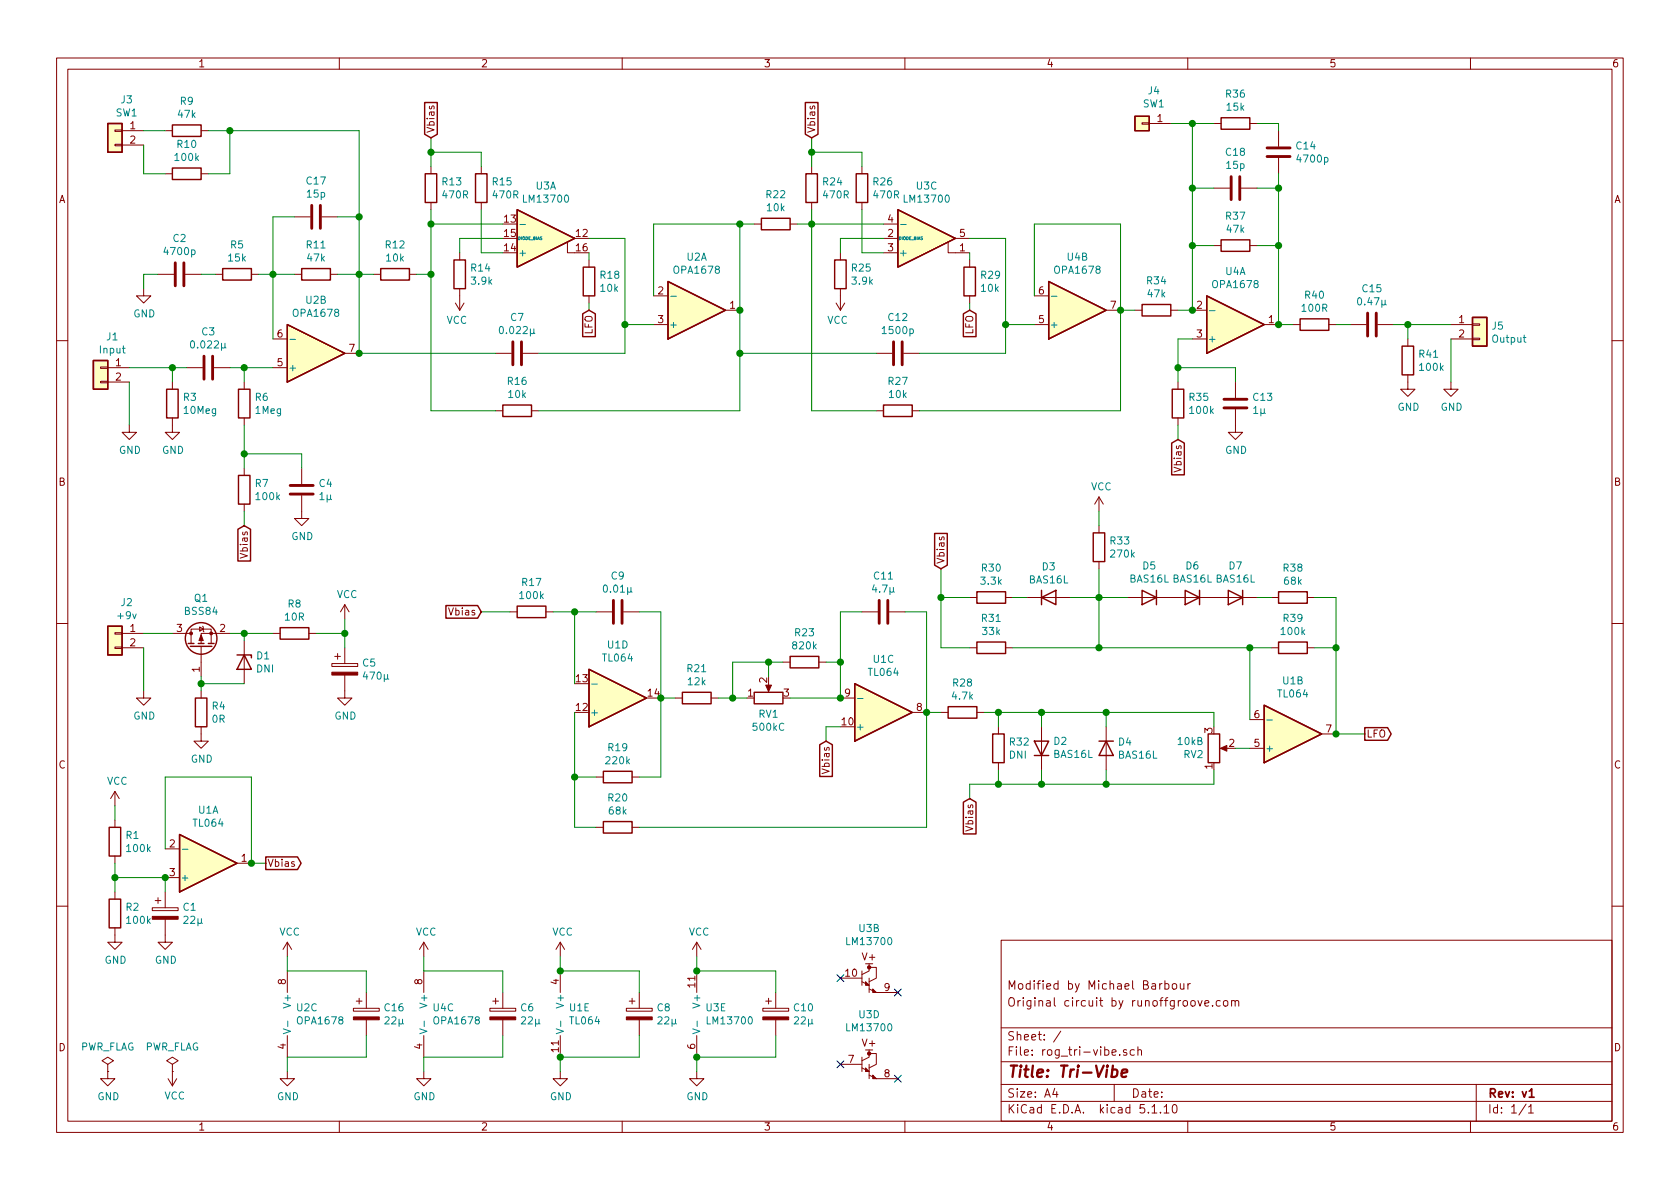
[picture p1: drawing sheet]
<svg xmlns="http://www.w3.org/2000/svg" width="297mm" height="210mm" viewBox="0 0 297 210" stroke-linecap="round" stroke-linejoin="round" font-family="sans-serif">
<g fill="none" stroke="#840000" stroke-width=".18">
<path d="M10 10.3h277v189.9h-277zM12 12.2h273v186.1h-273zM60 10.3v1.9M110 10.3v1.9M160 10.3v1.9M210 10.3v1.9M260 10.3v1.9M20.3 25.5h1.3v.3h-1.3zM20.3 23h1.3v.2h-1.3zM21.6 23.1h3.8M21.6 25.6h3.8M29.2 23.1h1.3"/>
<path d="M29.2 30.7h1.3M35.6 23.1h1.2M35.6 30.7h1.2M52.1 38.3h2.8M56.9 38.3h2.8M76.2 29.5v1.2M76.2 35.8v1.3M85.1 29.5v1.2M85.1 35.8v1.3M133.3 39.6h1.3M139.7 39.6h1.3M143.5 29.5v1.2"/>
<path d="M143.5 35.8v1.3M152.4 29.5v1.2M152.4 35.8v1.3M156.2 39.6h2.5M201.9 21.7h1.3v.3h-1.3zM203.2 21.8h3.8M214.6 21.8h1.3M214.6 33.3h2.8M219.5 33.3h2.7M221 21.8h1.2M226.1 23.1v2.8M226.1 27.9v2.8"/>
<path d="M25.4 51v1.3h1.3l-1.3 1.3-1.3-1.3h1.3M27.9 48.5h2.8M32.8 48.5h2.8M38.1 48.5h1.3M44.4 48.5h1.3M48.3 59.9h2.5M52.1 48.5h1.2M58.4 48.5h1.3M66 48.5h1.3M72.4 48.5h1.3M80.5 53.6l.8 1.3M81.3 44.7v1.3"/>
<path d="M81.3 51v3.9M82 53.6l-.7 1.3M100.3 42.8v1.9h1.3M104.1 46v1.2M104.1 52.3v1.3M115.6 52.3h2.5M115.6 57.4h2.5M128.3 54.9h2.5M147.8 53.6l.8 1.3M148.6 44.7v1.3M148.6 51v3.9M149.4 53.6l-.8 1.3"/>
<path d="M156.2 44.7h2.5M156.2 42.2h2.5M167.6 42.8v1.9h3.8M168.9 42.2h2.5M171.4 46v1.2M171.4 52.3v1.3M182.9 52.3h2.5M182.9 57.4h2.5M195.6 54.9h2.5M200.7 54.9h1.2M207 54.9h1.3M210.8 54.9h2.6"/>
<path d="M210.8 59.9h2.6M214.6 43.4h1.3M221 43.4h1.2M223.5 57.4h2.6M228.6 57.4h1.3M234.9 57.4h1.3M238.8 57.4h2.8M243.6 57.4h2.8M248.9 59.9v1.3M256.5 57.4h3.8M256.5 59.9h3.8M260.3 59.8h1.3v.3h-1.3z"/>
<path d="M260.3 57.3h1.3v.2h-1.3zM10 60.2h2M17.8 67.4h1.2v.3h-1.2zM17.8 64.9h1.2v.2h-1.2zM19 65h3.9M19 67.6h3.9M22.9 75.2v1.2h1.2l-1.2 1.3-1.3-1.3h1.3M30.5 73.9v2.5h1.2l-1.2 1.3-1.3-1.3h1.3M30.5 67.6v1.2M33 65h2.8M37.8 65h2.8M43.2 67.6v1.2"/>
<path d="M43.2 73.9v1.3M48.3 65h2.5M61 62.5h2.5M87.6 62.5h2.8M87.6 72.6h1.3M92.5 62.5h2.7M94 72.6h1.2M154.9 62.5h2.8M154.9 72.6h1.3M159.8 62.5h2.8M161.3 72.6h1.3M208.3 67.6v1.2"/>
<path d="M208.3 73.9v1.3M218.4 72.4v4h1.3l-1.3 1.3-1.2-1.3h1.2M218.4 67.6v2.8M248.9 66.3v2.5h1.3l-1.3 1.3-1.3-1.3h1.3M256.5 67.6v1.2h1.3l-1.3 1.3-1.2-1.3h1.2M285 60.2h2M43.2 82.8v1.3M43.2 89.1v1.3M53.3 87.6v4.1h1.3l-1.3 1.3-1.2-1.3h1.2M53.3 82.8v2.8M194.3 87.9l-.8 1.2M194.3 87.9v2.5"/>
<path d="M194.3 93v1.2M194.3 99.3v1.3M194.3 87.9l.8 1.2M10 110.3h2M20.3 114.4h1.3v.3h-1.3zM20.3 111.9h1.3v.2h-1.3zM21.6 112h3.8M21.6 114.5h3.8M30.5 112h3.3M33.8 113.8v-2.6h3.5v2.6M35.3 110.9l.6 .3-.6 .4zM35.6 114.3v5.3"/>
<path d="M35.8 110.7l.1 .2v.7l.2 .2M40.6 112h-5v1.8M43.2 113.3v7.6M48.3 112h1.2M54.6 112h1.3M58.7 117.3h4.5v.6h-4.5zM59.2 116.1h1M59.7 115.6v1M61 119.4v4h1.2l-1.2 1.3-1.3-1.3h1.3M61 106.9l-.8 1.3M61 106.9v2.6M61 114.5v2.8"/>
<path d="M61 106.9l.7 1.3M90.2 108.2h1.2M96.5 108.2h1.3M105.4 108.2h2.8M110.2 108.2h2.8M138.4 117.1h1.3M144.8 117.1h1.2M152.4 108.2h2.8M157.2 108.2h2.8M171.4 114.5h1.3M171.4 105.7h1.3M177.8 114.5h1.3"/>
<path d="M177.8 105.7h1.3M181.6 105.7h7.6M199.4 105.7h22.8M224.8 114.5h1.3M224.8 105.7h1.3M231.1 114.5h1.3M231.1 105.7h1.3M285 110.3h2M20.3 139.9v2.6M20.3 139.9l-.7 1.3M20.3 139.9l.8 1.3M25.4 122.2v1.2h1.3l-1.3 1.3-1.3-1.3h1.3"/>
<path d="M35.6 128.5v2.6h1.2l-1.2 1.2-1.3-1.2h1.3M35.6 122.2v1.2M105.4 137.4h1.3M111.8 137.4h1.2M119.4 123.4h1.2M125.7 123.4h1.3M135.9 120.9v1M148.6 123.4h2.5M161.3 126h2.5M166.4 126h1.2M172.7 126h1.3M176.5 128.5v1.3"/>
<path d="M176.5 134.9v1.2M184.1 128.5v7.6M195.6 128.5v7.6M216.2 132.3h1M221 132.3h2.5M221 127.2h2.5M233.7 129.8h2.5M20.3 145v1.3M20.3 151.4v1.2M20.3 157.7v1.3M27.4 159.3h1M27.9 158.7v1.1"/>
<path d="M29.2 157.7v2.8M29.2 150.1h2.5M29.2 155.2h2.5M41.9 152.6h2.5M105.4 146.3h1.3M111.8 146.3h1.2M10 160.2h2M20.3 164.1v2.5h1.3l-1.3 1.3-1.3-1.3h1.3M26.9 160.5h4.6v.5h-4.6zM29.2 162.6v4h1.3l-1.3 1.3-1.3-1.3h1.3M50.8 166.6v2.6M50.8 171.7v3.8"/>
<path d="M50.8 166.6l-.8 1.3M50.8 166.6l.8 1.3M62.5 178.3h4.6v.5h-4.6zM63 177h1M63.5 176.5v1M64.8 175.5v2.8M74.9 166.6l-.7 1.3M74.9 166.6v2.6M74.9 171.7v3.8M74.9 166.6l.8 1.3M86.6 178.3h4.6v.5h-4.6zM87.1 177h1"/>
<path d="M87.6 176.5v1M88.9 175.5v2.8M99.1 166.6v2.6M99.1 171.7v3.8M99.1 166.6l-.8 1.3M99.1 166.6l.7 1.3M110.7 178.3h4.6v.5h-4.6zM111.3 177h1M111.8 176.5v1M113 175.5v2.8M123.2 166.6v2.6M123.2 171.7v3.8"/>
<path d="M123.2 166.6l-.8 1.3M123.2 166.6l.8 1.3M134.9 178.3h4.5v.5h-4.5zM135.4 177h1M135.9 176.5v1M137.2 175.5v2.8M148.6 173h3.8M152.4 171.7v2.5M152.4 173.6l1.3 .6M153.7 170.4v1.3l-1.3 .6M153.7 171.1h1.2v1.9l-1.2 .6M153.7 173v2.5"/>
<path d="M153.7 174.9l1.2 .6h3.8M177 166.3h108v32h-108zM205.5 173.9l-.4 .2v.1M206 174l.4-.1 .3 .3-.1 .6h-.6M206 173.4v1.5M207.3 174.1l.2-.2 .5 .2v.7l-.3 .1-.4-.1zM208.7 173.9l.1 .9 .3 .1 .2-.1M209.3 173.9v1M210 173.9v1M210.5 173.9l-.5 .3M211.8 176.9l.4 1 .3-1M213 177.4l.7-.1v-.3l-.4-.1-.3 .2 .1 .7h.6"/>
<path d="M214.4 177.8v.1M215.7 177l-.4-.1-.3 .3 .2 .6h.5M216.4 177.1l.2-.2 .4 .2v.7l-.2 .1-.4-.1zM217.8 177.1v-.1a.37 .37 0 0 1 .6 .1v.8M217.8 176.9v1M218.4 177.1l.2-.2 .3 .1 .1 .9M285 160.2h2M19 189.5v1.2h1.3l-1.3 1.3-1.2-1.3h1.2M19 188.2l1.1-.6-1.1-.7-1 .7 1 .6v1.3M19 189.5h.1M29.7 190.7l.8 1.3M30.5 188.2l1-.6-1-.7-1 .7 1 .6v1.3"/>
<path d="M30.5 189.5h.1M30.5 189.5v2.5M31.2 190.7l-.7 1.3M50.8 189.5v1.2h1.3l-1.3 1.3-1.3-1.3h1.3M50.8 183.1v3.8M60 198.3v1.9M64.8 180.3v2.8M74.9 189.5v1.2h1.3l-1.3 1.3-1.2-1.3h1.2M74.9 183.1v3.8M88.9 180.3v2.8M99.1 189.5v1.2h1.2l-1.2 1.3-1.3-1.3h1.3M99.1 183.1v3.8"/>
<path d="M110 198.3v1.9M113 180.3v2.8M123.2 189.5v1.2h1.3l-1.3 1.3-1.3-1.3h1.3M123.2 183.1v3.8M137.2 180.3v2.8M148.6 188.2h3.8M152.4 188.8l1.3 .7M152.4 186.9v2.6M153.7 185.7v1.2l-1.3 .7M153.7 186.3h1.2v1.9l-1.2 .6M153.7 190.1l1.2 .6h3.8M153.7 188.2v2.5"/>
<path d="M160 198.3v1.9M177 194.8h108M177 191.8h108M177 187.8h108M177 181.8h108M186.5 192.5l-.4 1h1M186.8 193v1M187.6 182.3l-1.3 2M197 191.8v3M198 186.5v.1M199.2 185.7l-.4-.1-.2 .2 .1 .2 .5 .2v.3h-.6M200.6 185.7l-.5-.1-.3 .3 .1 .6 .2 .1 .5-.1"/>
<path d="M201.2 185.7l.2-.1 .4 .1v.9M201.2 185.1v1.5M203.7 195.8l.4-.5v1.5M203.7 196.8h.8M205.2 196.7v.1M205.8 195.8l.4-.5v1.5M205.8 196.8h.9M207.5 195.4l.2-.1a.94 .94 0 0 1 0 1.5h-.1a1 1 0 0 1-.1-1.4zM210 198.3v1.9M260 198.3v1.9M261 191.8v6.5M269.8 195.2l-1.2 2"/>
<path d="M270.3 195.8l.4-.5v1.5M270.3 196.8h.8"/>
</g>
<path d="M270.4 193l.4-.5v1.5M270.4 194h.8" fill="none" stroke="#840000" stroke-width=".3"/>
<path d="M196.7 189.2h.7l.2 .3-.1 .6a.66 .66 0 0 1-1 .2M198.3 189.8l1-.2v-.4l-.6-.1-.3 .3-.1 .9 .2 .1 .6-.1" fill="none" stroke="#840000" stroke-width=".41"/>
<g fill="none" stroke="#840000" stroke-width=".25">
<path d="M75.1 18.1h2.2v5.6l-1.1 .7-1.1-.7zM142.4 18.1h2.2v5.6l-1.1 .7-1.1-.7zM19 21.8h2.6v5.1h-2.6zM30.5 22.1h5.1v2h-5.1zM30.5 29.7h5.1v2h-5.1zM75.2 30.7h2v5.1h-2zM84.1 30.7h2v5.1h-2zM91.4 37.1l10.2 5.1-10.2 5zM134.6 38.6h5.1v2h-5.1zM142.5 30.7h2v5.1h-2zM151.4 30.7h2v5.1h-2zM158.7 37.1l10.2 5.1-10.2 5z"/>
<path d="M200.7 20.6h2.5v2.5h-2.5zM215.9 20.8h5.1v2.1h-5.1zM39.4 47.5h5v2h-5zM50.8 57.4l10.2 5.1-10.2 5.1zM53.3 47.5h5.1v2h-5.1zM67.3 47.5h5.1v2h-5.1zM80.3 46h2v5h-2zM103 55.5l1.1-.6 1.2 .6v4h-2.3zM103.1 47.2h2.1v5.1h-2.1zM118.1 49.8l10.2 5.1-10.2 5zM147.6 46h2v5h-2zM170.3 55.5l1.1-.6 1.2 .6v4h-2.3z"/>
<path d="M170.4 47.2h2.1v5.1h-2.1zM185.4 49.8l10.2 5.1-10.2 5zM201.9 53.8h5.1v2.1h-5.1zM213.4 52.3l10.1 5.1-10.1 5.1zM215.9 42.4h5.1v2h-5.1zM229.9 56.4h5v2h-5zM260.3 56.1h2.6v5.1h-2.6zM16.5 63.7h2.5v5.1h-2.5zM29.5 68.8h2v5.1h-2zM42.2 68.8h2v5.1h-2zM88.9 71.6h5.1v2.1h-5.1zM156.2 71.6h5.1v2.1h-5.1z"/>
<path d="M207.2 78.4l1.1-.7 1.1 .7v5.6h-2.2zM207.3 68.8h2v5.1h-2zM247.9 61.2h2v5.1h-2zM42.1 93.6l1.1-.6 1.1 .6v5.6h-2.2zM42.2 84.1h2v5h-2zM165.3 94.3h2.2v5.6l-1.1 .7-1.1-.7zM193.3 94.2h2v5.1h-2zM19 110.7h2.6v5.1h-2.6zM33.3 113.8h1M33.7 114.3h3.8M35.1 113.8h1M36.8 113.8h1"/>
<path d="M41.9 115.8h2.5v.5M43.2 115.8l1.2 2.6h-2.5zM49.5 111h5.1v2h-5.1zM78.8 107.1h5.7l.6 1.1-.6 1.1h-5.7zM91.4 107.2h5.1v2h-5.1zM104.1 118.4l10.2 5-10.2 5.1zM139.7 116.1h5.1v2h-5.1zM172.7 113.5h5.1v2.1h-5.1zM172.7 104.6h5.1v2.1h-5.1zM184.1 105.7l2.6-1.3v2.5zM184.1 104.4v2.5M201.9 104.4l2.6 1.3-2.6 1.2z"/>
<path d="M204.5 104.4v2.5M209.5 104.4l2.6 1.3-2.6 1.2zM212.1 104.4v2.5M217.2 104.4l2.5 1.3-2.5 1.2zM219.7 104.4v2.5M226.1 113.5h5v2.1h-5zM226.1 104.6h5v2.1h-5zM34.5 123.4h2.1v5.1h-2.1zM106.7 136.4h5.1v2h-5.1zM120.6 122.4h5.1v2.1h-5.1zM133.3 122.4h5.1v2.1h-5.1zM144.9 131.7l1.1-.6 1.2 .6v5.6h-2.3z"/>
<path d="M151.1 120.9l10.2 5.1-10.2 5.1zM167.6 125h5.1v2h-5.1zM175.5 129.8h2v5.1h-2zM182.9 131.1h2.5l-1.3 2.5zM182.9 133.6h2.5M194.3 131.1h2.5M195.6 131.1l1.2 2.5h-2.5zM213.6 129.8h2v5.1h-2zM223.5 124.7l10.2 5.1-10.2 5.1zM241.3 128.7h4l.7 1.1-.7 1.1h-4zM19.3 146.3h2v5.1h-2zM19.3 159h2v5.1h-2z"/>
<path d="M31.7 147.6l10.2 5-10.2 5.1zM47 151.5h5.6l.6 1.1-.6 1.2h-5.6zM106.7 145.3h5.1v2h-5.1zM170.3 141.9l1.1-.7 1.2 .7v5.6h-2.3z"/>
<circle cx="35.6" cy="112.9" r="2.79"/>
</g>
<g fill="#ffffc2" stroke="#ffffc2" stroke-width=".18">
<path d="M19 21.8h2.6v5.1h-2.6z"/>
<path d="M19 110.7h2.6v5.1h-2.6z"/>
<path d="M118.1 49.8l10.2 5.1-10.2 5z"/>
<path d="M185.4 49.8l10.2 5.1-10.2 5z"/>
<path d="M223.5 124.7l10.2 5.1-10.2 5.1z"/>
<path d="M151.1 120.9l10.2 5.1-10.2 5.1z"/>
<path d="M104.1 118.4l10.2 5-10.2 5.1z"/>
<path d="M31.7 147.6l10.2 5-10.2 5.1z"/>
<path d="M50.8 57.4l10.2 5.1-10.2 5.1z"/>
<path d="M200.7 20.6h2.5v2.5h-2.5z"/>
<path d="M213.4 52.3l10.1 5.1-10.1 5.1z"/>
<path d="M16.5 63.7h2.5v5.1h-2.5z"/>
<path d="M91.4 37.1l10.2 5.1-10.2 5z"/>
<path d="M158.7 37.1l10.2 5.1-10.2 5z"/>
<path d="M260.3 56.1h2.6v5.1h-2.6z"/>
</g>
<g fill="none" stroke="#008484" stroke-width=".18">
<path d="M91.9 39.7h1M159.2 39.7h1M118.6 52.4h1M185.9 52.4h1M213.8 54.9h1M51.3 60h1M104.6 121h1M151.6 123.5h1M224 127.3h1M32.2 150.2h1M50.1 181.9l1.3 .5-1.3 .4M50.9 180.6v.9"/>
<path d="M74.2 181.9l1.3 .5-1.3 .4M75 180.6v.9M98.3 181.9l1.3 .5-1.3 .4M99.1 180.6v.9M122.5 181.9l1.2 .5-1.2 .4M123.3 180.6v.9"/>
</g>
<g fill="#840000" stroke="#840000" stroke-width=".18">
<path d="M58.7 118.9h4.5v.5h-4.5z"/>
<path d="M26.9 162h4.6v.6h-4.6z"/>
<path d="M215.8 132.3l1.1-.5v1z"/>
<path d="M134.9 179.8h4.5v.5h-4.5z"/>
<path d="M110.7 179.8h4.6v.5h-4.6z"/>
<path d="M86.6 179.8h4.6v.5h-4.6z"/>
<path d="M62.5 179.8h4.6v.5h-4.6z"/>
<path d="M135.4 121.2h1l-.5 1.1z"/>
<path d="M153 188.8l.7 .7h-.7z"/>
<path d="M154.3 190.1l.6 .6h-.6z"/>
<path d="M153 173.6l.7 .6h-.7z"/>
<path d="M154.3 174.9l.6 .6h-.6z"/>
<path d="M35.6 112.3l.3 1h-.7z"/>
<circle cx="37.3" cy="112" r=".25"/>
<circle cx="33.8" cy="112" r=".25"/>
</g>
<g fill="none" stroke="#840000" stroke-width=".51">
<path d="M55.1 36.3v4.1M56.6 36.3v4.1M217.7 31.2v4.1M219.2 31.2v4.1M224 27.7h4.1M224 26.2h4.1M31 46.5v4M32.5 46.5v4M241.8 55.4v4M243.3 55.4v4M36.1 63v4.1M37.6 63v4.1"/>
<path d="M90.7 60.4v4.1M92.2 60.4v4.1M158 60.4v4.1M159.5 60.4v4.1M216.4 72.1h4.1M216.4 70.6h4.1M51.3 87.4h4.1M51.3 85.8h4.1M108.5 106.2v4M110 106.2v4M155.4 106.2v4M157 106.2v4"/>
</g>
<g fill="#840000" stroke="#840000" stroke-width=".25">
<circle cx="153.7" cy="186.3" r=".25"/>
<circle cx="153.7" cy="171.1" r=".25"/>
</g>
<g fill="none" stroke="#008400" stroke-width=".18">
<path d="M25.4 25.6v5.1h3.8M25.4 23.1h3.8M36.8 23.1h26.7v39.4h24.1M40.6 23.1v7.6h-3.8M52.1 38.3h-3.8v21.6M59.7 38.3h3.8M76.2 26.9h8.9v2.6M76.2 24.4v5.1M76.2 37.1v35.5h11.4M76.2 39.6h12.7M85.1 37.1v7.6h3.8M130.8 39.6v33h-35.6"/>
<path d="M133.3 39.6h-17.7v12.7M141 39.6h15.2M143.5 24.4v5.1M143.5 37.1v35.5h11.4M143.5 26.9h8.9v2.6M152.4 37.1v7.6h3.8M207 21.8h7.6M210.8 21.8v33.1h-2.5M210.8 33.3h3.8M222.2 21.8h3.9v1.3M222.2 33.3h3.9M226.1 30.7v26.7h2.5"/>
<path d="M27.9 48.5h-2.5v2.5M35.6 48.5h2.5M45.7 48.5h6.4M59.7 48.5h6.3M73.7 48.5h2.5M88.9 42.2h-7.6v2.5M104.1 42.2h6.4v20.3h-15.3M104.1 44.7v1.3M104.1 53.6v1.3M110.5 57.4h5.1M156.2 42.2h-7.6v2.5M171.4 42.2h6.4v20.3h-15.2"/>
<path d="M171.4 44.7v1.3M171.4 53.6v1.3M177.8 57.4h5.1M182.9 52.3v-12.7h15.2v33h-35.5M198.1 54.9h2.6M210.8 59.9h-2.5v7.7M210.8 43.4h3.8M222.2 43.4h3.9M236.2 57.4h2.6M246.4 57.4h10.1M248.9 57.4v2.5M256.5 59.9v7.7"/>
<path d="M22.9 65h10.1M22.9 67.6v7.6M30.5 65v2.6M40.6 65h7.7M43.2 65v2.6M43.2 75.2v7.6M130.8 62.5h24.1M208.3 75.2v2.5M208.3 65h10.1v2.6M43.2 90.4v2.6M43.2 80.3h10.1v2.5M194.3 90.4v2.6"/>
<path d="M25.4 112h5.1M25.4 114.5v7.7M35.6 119.6v2.6M40.6 112h7.7M43.2 112v1.3M55.9 112h5.1M61 109.5v5M85.1 108.2h5.1M97.8 108.2h7.6M101.6 108.2v12.7M113 108.2h3.8v29.2h-3.8M135.9 117.1v2.5"/>
<path d="M138.4 117.1h-8.9v6.3M146 117.1h2.6M152.4 108.2h-3.8v15.2h-8.9M160 108.2h3.8v38.1h-50.8M166.4 105.7h5M166.4 100.6v13.9h5M179.1 105.7h2.5M179.1 114.5h45.7M189.2 105.7h10.2M194.3 100.6v13.9M221 114.5v12.7M222.2 105.7h2.6"/>
<path d="M232.4 105.7h3.8v24.1h5.1M232.4 114.5h3.8M35.6 120.9h7.6M101.6 126v20.3h3.8M101.6 137.4h3.8M116.8 123.4h2.6M127 123.4h5.1M148.6 128.5h-2.6v2.6M163.8 126h2.6M174 126h40.6v2.5M176.5 126v2.5M176.5 136.1v2.6"/>
<path d="M184.1 126v2.5M184.1 136.1v2.6M195.6 126v2.5M195.6 136.1v2.6M214.6 136.1v2.6h-43.2v2.5M218.4 132.3h2.6M20.3 155.2h8.9v2.5M20.3 142.5v2.5M20.3 152.6v5.1M29.2 150.1v-12.7h15.2v15.2h2.6M50.8 169.2v2.5h14v3.8M74.9 169.2v2.5h14v3.8"/>
<path d="M99.1 169.2v2.5h13.9v3.8M123.2 169.2v2.5h14v3.8M64.8 183.1v3.8h-14v2.6M88.9 183.1v3.8h-14v2.6M113 183.1v3.8h-13.9v2.6M137.2 183.1v3.8h-14v2.6"/>
</g>
<g fill="#008400" stroke="#008400" stroke-width=".25">
<circle cx="130.8" cy="39.6" r=".51"/>
<circle cx="61" cy="112" r=".51"/>
<circle cx="148.6" cy="117.1" r=".51"/>
<circle cx="135.9" cy="117.1" r=".51"/>
<circle cx="129.5" cy="123.4" r=".51"/>
<circle cx="116.8" cy="123.4" r=".51"/>
<circle cx="101.6" cy="137.4" r=".51"/>
<circle cx="101.6" cy="108.2" r=".51"/>
<circle cx="35.6" cy="120.9" r=".51"/>
<circle cx="43.2" cy="112" r=".51"/>
<circle cx="20.3" cy="155.2" r=".51"/>
<circle cx="198.1" cy="54.9" r=".51"/>
<circle cx="177.8" cy="57.4" r=".51"/>
<circle cx="130.8" cy="62.5" r=".51"/>
<circle cx="210.8" cy="43.4" r=".51"/>
<circle cx="143.5" cy="39.6" r=".51"/>
<circle cx="163.8" cy="126" r=".51"/>
<circle cx="226.1" cy="43.4" r=".51"/>
<circle cx="76.2" cy="48.5" r=".51"/>
<circle cx="110.5" cy="57.4" r=".51"/>
<circle cx="208.3" cy="65" r=".51"/>
<circle cx="63.5" cy="48.5" r=".51"/>
<circle cx="226.1" cy="33.3" r=".51"/>
<circle cx="76.2" cy="39.6" r=".51"/>
<circle cx="248.9" cy="57.4" r=".51"/>
<circle cx="210.8" cy="33.3" r=".51"/>
<circle cx="43.2" cy="65" r=".51"/>
<circle cx="48.3" cy="48.5" r=".51"/>
<circle cx="30.5" cy="65" r=".51"/>
<circle cx="40.6" cy="23.1" r=".51"/>
<circle cx="63.5" cy="38.3" r=".51"/>
<circle cx="210.8" cy="21.8" r=".51"/>
<circle cx="148.6" cy="123.4" r=".51"/>
<circle cx="43.2" cy="80.3" r=".51"/>
<circle cx="29.2" cy="155.2" r=".51"/>
<circle cx="44.5" cy="152.6" r=".51"/>
<circle cx="76.2" cy="26.9" r=".51"/>
<circle cx="143.5" cy="26.9" r=".51"/>
<circle cx="166.4" cy="105.7" r=".51"/>
<circle cx="99.1" cy="186.9" r=".51"/>
<circle cx="130.8" cy="54.9" r=".51"/>
<circle cx="194.3" cy="114.5" r=".51"/>
<circle cx="194.3" cy="105.7" r=".51"/>
<circle cx="195.6" cy="126" r=".51"/>
<circle cx="226.1" cy="57.4" r=".51"/>
<circle cx="210.8" cy="54.9" r=".51"/>
<circle cx="195.6" cy="138.7" r=".51"/>
<circle cx="123.2" cy="171.7" r=".51"/>
<circle cx="123.2" cy="186.9" r=".51"/>
<circle cx="221" cy="114.5" r=".51"/>
<circle cx="236.2" cy="114.5" r=".51"/>
<circle cx="184.2" cy="138.7" r=".51"/>
<circle cx="176.5" cy="138.7" r=".51"/>
<circle cx="99.1" cy="171.7" r=".51"/>
<circle cx="63.5" cy="62.5" r=".51"/>
<circle cx="184.2" cy="126" r=".51"/>
<circle cx="176.5" cy="126" r=".51"/>
<circle cx="236.2" cy="129.8" r=".51"/>
</g>
<path d="M148 172.4l1.2 1.2M149.2 172.4l-1.2 1.2M158.1 174.9l1.3 1.2M159.4 174.9l-1.3 1.2M148 187.6l1.2 1.2M149.2 187.6l-1.2 1.2M158.1 190.1l1.3 1.3M159.4 190.1l-1.3 1.3" fill="none" stroke="#000084" stroke-width=".18"/>
<text font-size="2.8" fill="#840000" x="178" y="190.5">Title: Tri-Vibe</text>
<g font-size="2.1" fill="#840000">
<text x="178" y="178">Original circuit by runoffgroove.com</text>
<text x="178" y="175">Modified by Michael Barbour</text>
<text x="178" y="184">Sheet: /</text>
<text x="178" y="186.7">File: rog_tri-vibe.sch</text>
<text x="178" y="196.9">KiCad E.D.A. kicad 5.1.10</text>
<text x="178" y="194.1">Size: A4</text>
<text x="200" y="194.1">Date:</text>
<text x="263" y="194.1">Rev: v1</text>
<text x="263" y="196.9">Id: 1/1</text>
</g>
<g font-size="1.8" fill="#840000">
<text x="35" y="11.9">1</text>
<text x="85" y="11.9">2</text>
<text x="135" y="11.9">3</text>
<text x="185" y="11.9">4</text>
<text x="235" y="11.9">5</text>
<text x="285" y="11.9">6</text>
<text x="23" y="22.9">1</text>
<text x="76.8" y="23.6" transform="rotate(-90 76.8 23.6)">Vbias</text>
<text x="144.1" y="23.6" transform="rotate(-90 144.1 23.6)">Vbias</text>
<text x="204.6" y="21.6">1</text>
<text x="23" y="25.4">2</text>
<text x="10.4" y="35.9">A</text>
<text x="285.4" y="35.9">A</text>
<text x="89.2" y="39.4">13</text>
<text x="89.2" y="41.9">15</text>
<text x="101.9" y="41.9">12</text>
<text x="157" y="41.9">2</text>
<text x="157" y="39.4">4</text>
<text x="169.7" y="41.9">5</text>
<text x="89.2" y="44.4">14</text>
<text x="101.9" y="44.4">16</text>
<text x="157" y="44.4">3</text>
<text x="169.7" y="44.4">1</text>
<text x="116.4" y="52.1">2</text>
<text x="183.7" y="52.1">6</text>
<text x="49" y="59.7">6</text>
<text x="104.8" y="59.2" transform="rotate(-90 104.8 59.2)">LFO</text>
<text x="116.4" y="57.1">3</text>
<text x="129.1" y="54.6">1</text>
<text x="172.1" y="59.2" transform="rotate(-90 172.1 59.2)">LFO</text>
<text x="183.7" y="57.1">5</text>
<text x="196.4" y="54.6">7</text>
<text x="211.6" y="54.6">2</text>
<text x="211.6" y="59.7">3</text>
<text x="224.3" y="57.1">1</text>
<text x="258" y="57.1">1</text>
<text x="258" y="59.7">2</text>
<text x="20.5" y="64.8">1</text>
<text x="49" y="64.8">5</text>
<text x="61.7" y="62.2">7</text>
<text x="20.5" y="67.3">2</text>
<text x="208.9" y="83.2" transform="rotate(-90 208.9 83.2)">Vbias</text>
<text x="10.4" y="85.9">B</text>
<text x="285.4" y="85.9">B</text>
<text x="43.8" y="98.5" transform="rotate(-90 43.8 98.5)">Vbias</text>
<text x="167" y="99.8" transform="rotate(-90 167 99.8)">Vbias</text>
<text x="23" y="111.8">1</text>
<text x="31.3" y="111.8">3</text>
<text x="38.9" y="111.8">2</text>
<text x="79.6" y="108.8">Vbias</text>
<text x="23" y="114.3">2</text>
<text x="35.3" y="118.8" transform="rotate(-90 35.3 118.8)">1</text>
<text x="101.9" y="125.7">12</text>
<text x="101.9" y="120.6">13</text>
<text x="114.6" y="123.2">14</text>
<text x="132.2" y="123.2">1</text>
<text x="135.6" y="120.7" transform="rotate(-90 135.6 120.7)">2</text>
<text x="138.6" y="123.2">3</text>
<text x="149.4" y="123.2">9</text>
<text x="162.1" y="125.7">8</text>
<text x="148.9" y="128.3">10</text>
<text x="214.4" y="129.6" transform="rotate(-90 214.4 129.6)">3</text>
<text x="221.8" y="127">6</text>
<text x="234.5" y="129.5">7</text>
<text x="241.6" y="130.4">LFO</text>
<text x="10.4" y="135.9">C</text>
<text x="146.7" y="136.6" transform="rotate(-90 146.7 136.6)">Vbias</text>
<text x="214.4" y="136" transform="rotate(-90 214.4 136)">1</text>
<text x="217.3" y="132.1">2</text>
<text x="221.8" y="132.1">5</text>
<text x="285.4" y="135.9">C</text>
<text x="30" y="149.9">2</text>
<text x="172.1" y="146.7" transform="rotate(-90 172.1 146.7)">Vbias</text>
<text x="30" y="154.9">3</text>
<text x="42.7" y="152.4">1</text>
<text x="47.2" y="153.3">Vbias</text>
<text x="149.5" y="172.7">10</text>
<text x="152.6" y="169.8">V+</text>
<text x="50.5" y="174.1" transform="rotate(-90 50.5 174.1)">8</text>
<text x="74.7" y="174.1" transform="rotate(-90 74.7 174.1)">8</text>
<text x="98.8" y="174.1" transform="rotate(-90 98.8 174.1)">4</text>
<text x="122.9" y="174.6" transform="rotate(-90 122.9 174.6)">11</text>
<text x="156.4" y="175.3">9</text>
<text x="10.4" y="185.9">D</text>
<text x="50.5" y="185.5" transform="rotate(-90 50.5 185.5)">4</text>
<text x="74.7" y="185.5" transform="rotate(-90 74.7 185.5)">4</text>
<text x="98.8" y="186" transform="rotate(-90 98.8 186)">11</text>
<text x="122.9" y="185.5" transform="rotate(-90 122.9 185.5)">6</text>
<text x="152.6" y="185.1">V+</text>
<text x="285.4" y="185.9">D</text>
<text x="150" y="188">7</text>
<text x="156.4" y="190.5">8</text>
<text x="35" y="199.9">1</text>
<text x="85" y="199.9">2</text>
<text x="135" y="199.9">3</text>
<text x="185" y="199.9">4</text>
<text x="235" y="199.9">5</text>
<text x="285" y="199.9">6</text>
</g>
<g font-size="1.8" fill="#008484">
<text x="203" y="16.7">J4</text>
<text x="216.8" y="17.3">R36</text>
<text x="20.5" y="20.6">SW1</text>
<text x="21.4" y="18.3">J3</text>
<text x="31.5" y="20.8">47k</text>
<text x="31.9" y="18.5">R9</text>
<text x="202.1" y="19">SW1</text>
<text x="217" y="19.6">15k</text>
<text x="31.1" y="28.5">100k</text>
<text x="31.4" y="26.2">R10</text>
<text x="216.8" y="27.6">C18</text>
<text x="216.9" y="29.9">15p</text>
<text x="229.3" y="26.4">C14</text>
<text x="229.6" y="28.7">4700p</text>
<text x="54.3" y="32.6">C17</text>
<text x="54.4" y="34.9">15p</text>
<text x="78.3" y="32.8">R13</text>
<text x="78.4" y="35.1">470R</text>
<text x="87.1" y="32.8">R15</text>
<text x="87.3" y="35.1">470R</text>
<text x="92.8" y="35.8">LM13700</text>
<text x="94.8" y="33.5">U3A</text>
<text x="135.5" y="35">R22</text>
<text x="145.6" y="32.8">R24</text>
<text x="145.7" y="35.1">470R</text>
<text x="154.5" y="32.8">R26</text>
<text x="154.6" y="35.1">470R</text>
<text x="160.1" y="35.8">LM13700</text>
<text x="162.1" y="33.5">U3C</text>
<text x="135.7" y="37.4">10k</text>
<text x="216.8" y="38.9">R37</text>
<text x="217" y="41.2">47k</text>
<text x="29.3" y="45.1">4700p</text>
<text x="30.6" y="42.8">C2</text>
<text x="40.4" y="46.2">15k</text>
<text x="40.8" y="43.9">R5</text>
<text x="54.3" y="43.9">R11</text>
<text x="54.4" y="46.2">47k</text>
<text x="68.2" y="43.9">R12</text>
<text x="68.4" y="46.2">10k</text>
<text x="91.6" y="45.3">+</text>
<text x="121.4" y="46.1">U2A</text>
<text x="158.9" y="45.3">+</text>
<text x="188.7" y="46.1">U4B</text>
<text x="54.1" y="53.7">U2B</text>
<text x="83.3" y="48">R14</text>
<text x="83.4" y="50.3">3.9k</text>
<text x="106.2" y="49.3">R18</text>
<text x="106.2" y="51.6">10k</text>
<text x="119.3" y="48.4">OPA1678</text>
<text x="150.6" y="48">R25</text>
<text x="150.7" y="50.3">3.9k</text>
<text x="173.5" y="49.3">R29</text>
<text x="173.6" y="51.6">10k</text>
<text x="186.6" y="48.4">OPA1678</text>
<text x="202.8" y="50.3">R34</text>
<text x="203" y="52.6">47k</text>
<text x="214.6" y="50.9">OPA1678</text>
<text x="216.7" y="48.6">U4A</text>
<text x="230.8" y="52.8">R40</text>
<text x="240.3" y="54">0.47µ</text>
<text x="240.9" y="51.7">C15</text>
<text x="23.6" y="56.1">GND</text>
<text x="35.7" y="59.3">C3</text>
<text x="52" y="56">OPA1678</text>
<text x="78.9" y="57.3">VCC</text>
<text x="88.7" y="59.1">0.022µ</text>
<text x="90.3" y="56.8">C7</text>
<text x="118.2" y="58">+</text>
<text x="146.3" y="57.3">VCC</text>
<text x="156.3" y="59.1">1500p</text>
<text x="157.1" y="56.8">C12</text>
<text x="185.5" y="58">+</text>
<text x="230.3" y="55.1">100R</text>
<text x="263.9" y="58.3">J5</text>
<text x="17.7" y="62.5">Input</text>
<text x="18.9" y="60.2">J1</text>
<text x="34.1" y="61.6">0.022µ</text>
<text x="50.9" y="65.7">+</text>
<text x="213.5" y="60.6">+</text>
<text x="251" y="63.3">R41</text>
<text x="251.1" y="65.6">100k</text>
<text x="263.9" y="60.6">Output</text>
<text x="32.5" y="70.9">R3</text>
<text x="45.2" y="70.9">R6</text>
<text x="89.8" y="68.1">R16</text>
<text x="90" y="70.4">10k</text>
<text x="157.1" y="68.1">R27</text>
<text x="157.3" y="70.4">10k</text>
<text x="210.3" y="70.9">R35</text>
<text x="221.6" y="70.9">C13</text>
<text x="32.6" y="73.2">10Meg</text>
<text x="45.2" y="73.2">1Meg</text>
<text x="210.5" y="73.2">100k</text>
<text x="221.7" y="73.2">1µ</text>
<text x="247.1" y="72.6">GND</text>
<text x="254.7" y="72.6">GND</text>
<text x="21" y="80.3">GND</text>
<text x="28.7" y="80.3">GND</text>
<text x="216.6" y="80.3">GND</text>
<text x="45.2" y="86.1">R7</text>
<text x="45.4" y="88.4">100k</text>
<text x="56.5" y="86.1">C4</text>
<text x="56.6" y="88.4">1µ</text>
<text x="192.9" y="86.7">VCC</text>
<text x="51.5" y="95.5">GND</text>
<text x="173.6" y="101.1">R30</text>
<text x="184.3" y="100.9">D3</text>
<text x="196.4" y="96.3">R33</text>
<text x="196.5" y="98.6">270k</text>
<text x="202.1" y="100.7">D5</text>
<text x="209.7" y="100.7">D6</text>
<text x="217.3" y="100.7">D7</text>
<text x="227" y="101.1">R38</text>
<text x="21.4" y="107.2">J2</text>
<text x="34.4" y="106.4">Q1</text>
<text x="51" y="107.4">R8</text>
<text x="59.5" y="105.8">VCC</text>
<text x="92" y="105.9">100k</text>
<text x="92.4" y="103.6">R17</text>
<text x="107" y="104.8">0.01µ</text>
<text x="108.1" y="102.5">C9</text>
<text x="154.5" y="104.8">4.7µ</text>
<text x="154.6" y="102.5">C11</text>
<text x="173.5" y="103.4">3.3k</text>
<text x="182" y="103.2">BAS16L</text>
<text x="199.8" y="103">BAS16L BAS16L BAS16L</text>
<text x="227.1" y="103.4">68k</text>
<text x="20.9" y="109.5">+9v</text>
<text x="32.8" y="108.7">BSS84</text>
<text x="50.4" y="109.7">10R</text>
<text x="140.6" y="112.5">R23</text>
<text x="173.6" y="110">R31</text>
<text x="173.8" y="112.3">33k</text>
<text x="226.6" y="112.3">100k</text>
<text x="227" y="110">R39</text>
<text x="45.4" y="118.9">DNI</text>
<text x="45.4" y="116.6">D1</text>
<text x="64.2" y="117.9">C5</text>
<text x="106.7" y="117">TL064</text>
<text x="107.5" y="114.7">U1D</text>
<text x="121.6" y="118.9">R21</text>
<text x="140.3" y="114.8">820k</text>
<text x="153.7" y="119.5">TL064</text>
<text x="154.5" y="117.2">U1C</text>
<text x="37.5" y="125.5">R4</text>
<text x="64.5" y="120.2">470µ</text>
<text x="121.7" y="121.2">12k</text>
<text x="168.5" y="123.7">4.7k</text>
<text x="168.6" y="121.4">R28</text>
<text x="226.1" y="123.3">TL064</text>
<text x="226.8" y="121">U1B</text>
<text x="23.6" y="127.2">GND</text>
<text x="37.5" y="127.8">0R</text>
<text x="59.1" y="127.2">GND</text>
<text x="104.3" y="126.6">+</text>
<text x="133.3" y="129.2">500kC</text>
<text x="134.2" y="126.9">RV1</text>
<text x="151.3" y="129.2">+</text>
<text x="178.6" y="131.8">R32</text>
<text x="186.4" y="131.7">D2</text>
<text x="197.8" y="131.8">D4</text>
<text x="208.3" y="131.7">10kB</text>
<text x="33.7" y="134.9">GND</text>
<text x="107.3" y="135.1">220k</text>
<text x="107.6" y="132.8">R19</text>
<text x="178.5" y="134.2">DNI</text>
<text x="186.4" y="134">BAS16L</text>
<text x="197.8" y="134.2">BAS16L</text>
<text x="209.3" y="134.1">RV2</text>
<text x="223.6" y="133">+</text>
<text x="18.9" y="138.8">VCC</text>
<text x="35.1" y="143.9">U1A</text>
<text x="107.6" y="141.7">R20</text>
<text x="22.3" y="148.4">R1</text>
<text x="34.3" y="146.2">TL064</text>
<text x="107.7" y="144">68k</text>
<text x="22.5" y="150.7">100k</text>
<text x="31.9" y="155.8">+</text>
<text x="22.3" y="161.1">R2</text>
<text x="32.4" y="161.1">C1</text>
<text x="22.5" y="163.4">100k</text>
<text x="32.6" y="163.4">22µ</text>
<text x="49.4" y="165.4">VCC</text>
<text x="73.5" y="165.4">VCC</text>
<text x="97.6" y="165.4">VCC</text>
<text x="121.8" y="165.4">VCC</text>
<text x="149.9" y="167.1">LM13700</text>
<text x="151.9" y="164.8">U3B</text>
<text x="18.5" y="170.4">GND</text>
<text x="27.4" y="170.4">GND</text>
<text x="51.4" y="177.8" transform="rotate(-90 51.4 177.8)">V+</text>
<text x="52.5" y="178.8">U2C</text>
<text x="68" y="178.8">C16</text>
<text x="75.6" y="177.8" transform="rotate(-90 75.6 177.8)">V+</text>
<text x="76.6" y="178.8">U4C</text>
<text x="92.1" y="178.8">C6</text>
<text x="99.7" y="177.8" transform="rotate(-90 99.7 177.8)">V+</text>
<text x="100.7" y="178.8">U1E</text>
<text x="116.2" y="178.8">C8</text>
<text x="123.8" y="177.8" transform="rotate(-90 123.8 177.8)">V+</text>
<text x="124.9" y="178.8">U3E</text>
<text x="140.4" y="178.8">C10</text>
<text x="14.1" y="185.8">PWR_FLAG</text>
<text x="25.5" y="185.8">PWR_FLAG</text>
<text x="52.7" y="181.1">OPA1678</text>
<text x="68.2" y="181.1">22µ</text>
<text x="76.9" y="181.1">OPA1678</text>
<text x="92.3" y="181.1">22µ</text>
<text x="100.9" y="181.1">TL064</text>
<text x="116.5" y="181.1">22µ</text>
<text x="125.3" y="181.1">LM13700</text>
<text x="140.6" y="181.1">22µ</text>
<text x="149.9" y="182.4">LM13700</text>
<text x="151.9" y="180.1">U3D</text>
<text x="17.2" y="194.6">GND</text>
<text x="29.1" y="194.4">VCC</text>
<text x="49" y="194.6">GND</text>
<text x="73.1" y="194.6">GND</text>
<text x="97.2" y="194.6">GND</text>
<text x="121.4" y="194.6">GND</text>
</g>
<g font-size=".7" fill="#008484">
<text x="91.6" y="42.4">DIODE_BIAS</text>
<text x="158.9" y="42.4">DIODE_BIAS</text>
</g>
</svg>
